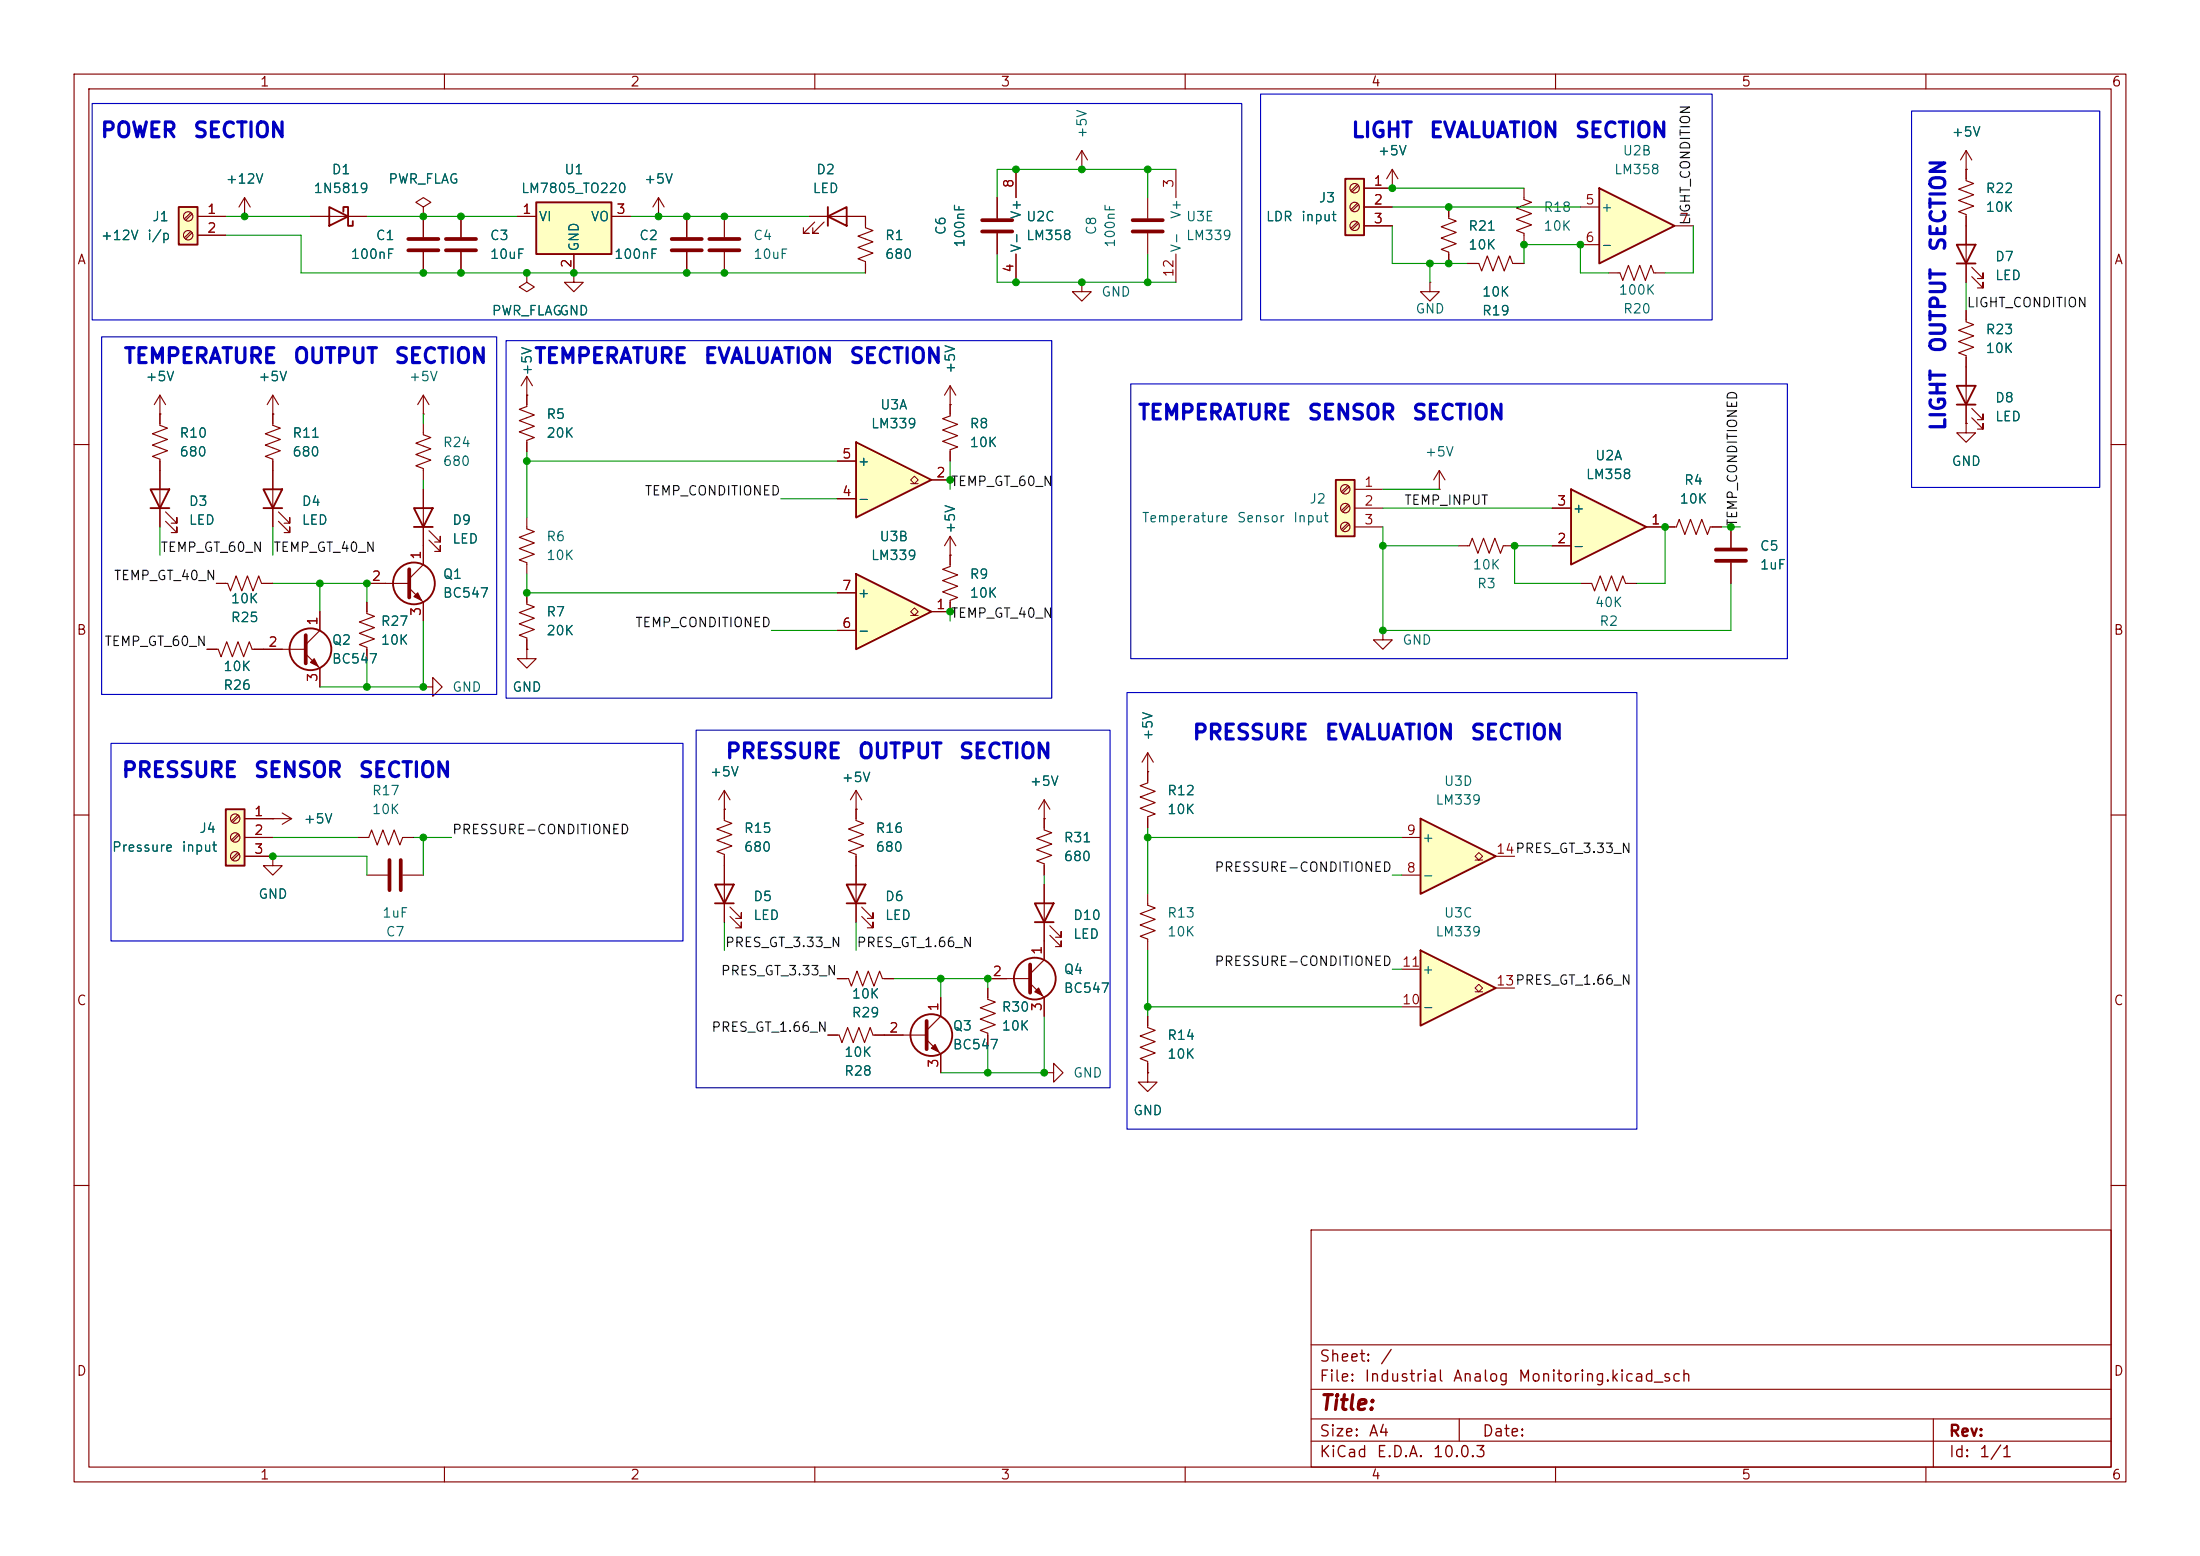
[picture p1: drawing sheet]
<svg xmlns="http://www.w3.org/2000/svg" width="297mm" height="210mm" viewBox="0 0 297 210" stroke-linecap="round" stroke-linejoin="round" font-family="sans-serif">
<g fill="none" stroke="#840000" stroke-width=".15">
<path d="M10 10h277v190h-277zM12 12h273v186h-273zM60 10v2M110 10v2M160 10v2M210 10v2M260 10v2M10 60h2M285 60h2M27.9 87.6h1.6l.3 1 .8-2 .8 2 .7-2 .8 2 .8-2 .3 1h1.6M10 110h2M36.8 115.6v1.2h1.3l-1.3 1.3-1.2-1.3h1.2"/>
<path d="M36.8 115.6h.1M285 110h2M10 160h2M177 166h108v32h-108zM285 160h2M60 198v2M110 198v2M160 198v2M177 194.5h108M177 191.5h108M177 187.5h108M177 181.5h108"/>
<path d="M197 191.5v3M210 198v2M260 198v2M261 191.5v6.5"/>
</g>
<path d="M30.5 109.2h2.5v7.6h-2.5z" fill="#ffffc2"/>
<g fill="none" stroke="#840000" stroke-width=".25">
<path d="M264.2 52.1h2.5l-1.3 2.5zM264.2 54.6h2.5M30.5 109.2h2.5v7.6h-2.5zM139.7 121.9h2.5l-1.2 2.6zM139.7 124.5h2.5"/>
<circle cx="125.7" cy="139.7" r="2.82"/>
<circle cx="139.7" cy="132.1" r="2.82"/>
</g>
<g fill="none" stroke="#840000" stroke-width=".15">
<path d="M137.2 22.9v3.8M137.2 34.3v3.8M146 38.1v1.3h1.3l-1.3 1.2-1.2-1.2h1.2M146 38.1h.1M154.9 26.7v2.8M154.9 31.5v2.8M193 38.1v1.3h1.3l-1.3 1.2-1.2-1.2h1.2M193 38.1h.1M195.6 27.9v1.6l1 .3-2 .8 2 .8-2 .7 2 .8-2 .8 1 .3v1.6M198.1 35.6h1.5l.4 1 .8-2.1 .7 2.1 .8-2.1 .8 2.1 .7-2.1 .4 1.1h1.5M265.4 22.9h.1M265.4 20.3l-.7 1.3"/>
<path d="M265.4 20.3l.8 1.3M265.4 20.3v2.6M265.4 57.2v1.2h1.3l-1.3 1.3-1.2-1.3h1.2M265.4 57.2h.1M265.4 41.9v1.5l1 .4-2 .8 2 .7-2 .8 2 .8-2 .7 1 .4v9.2M266.2 56.4l1.5 1.5v-.7v.7h-.7M266.2 55.1l1.5 1.5v-.7v.7h-.7M194.3 66h.1M194.3 63.5l-.8 1.3M194.3 63.5l.8 1.3M194.3 63.5v2.5M32.1 110l-.9 .8"/>
<path d="M32.1 112.5l-.9 .9M32.1 115.1l-.9 .8M32.3 110.2l-.9 .8M32.3 112.7l-.9 .8M32.3 115.2l-.9 .9M33 110.5h6.4M33 113h3.8M33 115.6h3.8M36.8 110.5h.1M38.1 109.7l1.3 .8M39.4 110.5l-1.3 .8M141 110.5h.1"/>
<path d="M141 119.4v10.1l-1.9 1.9M141 108v2.5M141 108l-.8 1.2M141 108l.7 1.2M154.9 104.1h.1M154.9 101.6v4.1l-1 .3 2.1 .8-2.1 .8 2.1 .7-2.1 .8 2.1 .8-1.1 .3v1.6M154.9 101.6l-.7 1.3M154.9 101.6l.8 1.3M111.8 139.7h1.5l.4 1 .7-2 .8 2 .8-2 .7 2 .8-2 .4 1h7.2M113 132.1h1.6l.3 1 .8-2 .8 2 .7-2 .8 2 .7-2 .4 1h1.5M127 134.6v2.6l-1.9 1.9M133.3 133.4v1.5l1.1 .4-2.1 .7 2.1 .8-2.1 .7 2.1 .8-2.1 .8 1 .3v1.6"/>
<path d="M133.3 132.1h5.8M139.1 132.7l1.9 1.9v2.6M141.7 126.2l1.6 1.6v-.8v.8h-.8M141.7 125l1.6 1.5v-.8v.8h-.8M125.1 140.3l1.9 1.9v2.6M141 144.8h1.2v-1.3l1.3 1.3-1.3 1.3v-1.3M141 144.8h.1"/>
<circle cx="31.7" cy="113" r=".63"/>
<circle cx="31.7" cy="110.5" r=".63"/>
<circle cx="31.7" cy="115.6" r=".63"/>
</g>
<path d="M152.9 31.2h4.1M152.9 29.7h4.1M125.1 137.8v3.8M139.1 130.2v3.8" fill="none" stroke="#840000" stroke-width=".51"/>
<g fill="#840000" stroke="#840000" stroke-width=".15">
<path d="M139.7 133.9l.5-.5 .5 1z"/>
<path d="M125.7 141.5l.5-.5 .5 1z"/>
</g>
<path d="M215.9 25.4l10.2 5.1-10.2 5.1z" fill="#ffffc2"/>
<path d="M215.9 25.4l10.2 5.1-10.2 5.1z" fill="none" stroke="#840000" stroke-width=".25"/>
<path d="M205.7 25.4v1.5l1.1 .4-2.1 .8 2.1 .7-2.1 .8 2.1 .8-2.1 .7 1 .4v1.5M213.4 27.9h2.5M213.4 33h2.5M226.1 30.5h2.5M97.8 109.2v1.5l1 .4-2 .8 2 .7-2 .8 2 .8-2 .7 1 .4v1.5M141 110.5v1.5l1 .4-2 .8 2 .7-2 .8 2 .7-2 .8 1 .4v1.5" fill="none" stroke="#840000" stroke-width=".15"/>
<path d="M115.6 77.5l10.1 5.1-10.1 5z" fill="#ffffc2"/>
<g fill="none" stroke="#840000" stroke-width=".25">
<path d="M264.2 33h2.5l-1.3 2.6zM264.2 35.6h2.5M115.6 77.5l10.1 5.1-10.1 5zM114.3 119.4h2.5l-1.2 2.5zM114.3 121.9h2.5"/>
<circle cx="55.9" cy="78.7" r="2.82"/>
</g>
<path d="M122.9 83.1h.5l-.5-.5 .5-.6 .6 .6-.6 .5h.6" fill="none" stroke="#840000" stroke-width=".14"/>
<g fill="none" stroke="#840000" stroke-width=".15">
<path d="M217.2 36.8h1.5l.4 1 .7-2 .8 2 .8-2 .7 2 .8-2 .4 1h1.5M265.4 22.9v1.5l1 .4-2 .7 2 .8-2 .8 2 .7-2 .8 1 .4v9.1M266.2 37.3l1.5 1.6v-.8v.8h-.7M266.2 36.1l1.5 1.5v-.8v.8h-.7M49.5 78.7h5.7M55.2 79.4l1.9 1.9v2.5M57.1 73.7v2.5l-1.9 1.9M113 85.1h2.6M113 80h2.6M125.7 82.6h2.6M115.6 116.8v7.7M116.3 123.7l1.6 1.5v-.7v.7h-.8"/>
<path d="M116.3 122.4l1.6 1.6v-.8v.8h-.8"/>
</g>
<path d="M55.2 76.8v3.8" fill="none" stroke="#840000" stroke-width=".51"/>
<path d="M55.9 80.5l.5-.5 .5 1z" fill="#840000" stroke="#840000" stroke-width=".15"/>
<path d="M72.4 27.3h10.1v7h-10.1z" fill="#ffffc2"/>
<path d="M72.4 27.3h10.1v7h-10.1zM20.3 66h2.6l-1.3 2.6zM20.3 68.6h2.6M35.6 66h2.5l-1.3 2.6zM35.6 68.6h2.5M96.5 119.4h2.6l-1.3 2.5zM96.5 121.9h2.6" fill="none" stroke="#840000" stroke-width=".25"/>
<g fill="none" stroke="#840000" stroke-width=".15">
<path d="M69.8 29.2h2.6M71.1 36.8v1.3l-1 .6 1 .7 1-.7-1-.6M71.1 36.8h.1M77.5 34.3v2.5M82.5 29.2h2.6M116.8 29.2v1.5l1.1 .4-2.1 .8 2.1 .7-2.1 .8 2.1 .8-2.1 .7 1 .4v1.5M134.6 26.7v2.8M134.6 31.5v2.8M188 25.4h.1M188 22.9l-.8 1.2M188 22.9l.7 1.2M188 22.9v2.5"/>
<path d="M21.6 55.9v1.5l1 .4-2 .7 2 .8-2 .8 2 .7-2 .8 1 .4v9.1M36.8 55.9h.1M36.8 53.3v2.6M36.8 53.3l-.7 1.3M36.8 53.3l.8 1.3M71.1 50.8v4.1l-1 .3 2 .8-2 .8 2 .7-2 .8 2 .8-1 .3v1.6M71.1 53.3h.1M71.1 50.8l-.7 1.3M71.1 50.8l.8 1.3M22.4 70.4l1.5 1.5v-.8v.8h-.8M22.4 69.1l1.5 1.5v-.7v.7h-.8M36.8 63.5v7.6"/>
<path d="M37.6 70.4l1.5 1.5v-.8v.8h-.7M37.6 69.1l1.5 1.5v-.7v.7h-.7M97.8 116.8v7.7M115.6 109.2h.1M115.6 106.7v4l1 .4-2 .8 2 .7-2 .8 2 .8-2 .7 1 .4v1.5M115.6 106.7l-.8 1.3M115.6 106.7l.7 1.3M98.6 123.7l1.5 1.5v-.7v.7h-.8M98.6 122.4l1.5 1.6v-.8v.8h-.8"/>
</g>
<path d="M132.6 31.2h4.1M132.6 29.7h4.1" fill="none" stroke="#840000" stroke-width=".51"/>
<path d="M181.6 24.1h2.5v7.7h-2.5z" fill="#ffffc2"/>
<path d="M181.6 24.1h2.5v7.7h-2.5z" fill="none" stroke="#840000" stroke-width=".25"/>
<g fill="none" stroke="#840000" stroke-width=".15">
<path d="M183.2 24.9l-.8 .8M183.2 27.4l-.8 .9M183.2 30l-.8 .8M183.4 25.1l-.9 .8M183.4 27.6l-.9 .8M183.4 30.1l-.9 .9M184.1 25.4h3.9M184.1 27.9h3.9M184.1 30.5h3.9M21.6 55.9h.1M21.6 53.3l-.8 1.3M21.6 53.3l.8 1.3"/>
<path d="M21.6 53.3v2.6M36.8 55.9v1.5l1 .4-2 .7 2 .8-2 .8 2 .7-2 .8 1 .4v1.5M57.1 55.9h.1M57.1 57.2v1.5l1.1 .4-2.1 .7 2.1 .8-2.1 .7 2.1 .8-2.1 .8 1 .3v1.6M57.1 53.3l-.7 1.3M57.1 53.3l.8 1.3M57.1 53.3v2.6M196.8 73.7h1.6l.4-1.1 .7 2.1 .8-2.1 .7 2.1 .8-2.1 .8 2.1 .3-1h1.6M213.4 78.7h1.5l.4 1.1 .7-2.1 .8 2.1 .8-2.1 .7 2.1 .8-2.1 .4 1h1.5M71.1 80v1.5l1 .4-2 .8 2 .7-2 .8 2 .8-2 .7 1 .4v1.5"/>
<circle cx="182.9" cy="25.4" r=".63"/>
<circle cx="182.9" cy="30.5" r=".63"/>
<circle cx="182.9" cy="27.9" r=".63"/>
</g>
<path d="M180.3 64.8h2.6v7.6h-2.6z" fill="#ffffc2"/>
<path d="M180.3 64.8h2.6v7.6h-2.6z" fill="none" stroke="#840000" stroke-width=".25"/>
<g fill="none" stroke="#840000" stroke-width=".15">
<path d="M71.1 69.9v1.5l1 .4-2 .7 2 .8-2 .7 2 .8-2 .8 1 .3v1.6M182 65.5l-.9 .9M182 68.1l-.9 .8M182 70.6l-.9 .9M182.1 65.7l-.8 .8M182.1 68.2l-.8 .9M182.1 70.8l-.8 .8M182.9 66h3.8M182.9 68.6h3.8M182.9 71.1h3.8M224.8 71.1h1.5l.4-1 .8 2 .7-2 .8 2 .7-2 .8 2 .4-1h1.5"/>
<circle cx="181.6" cy="66" r=".63"/>
<circle cx="181.6" cy="71.1" r=".63"/>
<circle cx="181.6" cy="68.6" r=".63"/>
</g>
<path d="M212.1 66l10.1 5.1-10.1 5.1z" fill="#ffffc2"/>
<path d="M55.9 68.6h2.5l-1.3 2.5zM55.9 71.1h2.5M212.1 66l10.1 5.1-10.1 5.1z" fill="none" stroke="#840000" stroke-width=".25"/>
<path d="M57.1 66v7.7M57.9 72.9l1.5 1.5v-.7v.7h-.7M57.9 71.6l1.5 1.6v-.8v.8h-.7M209.5 73.7h2.6M209.5 68.6h2.6M222.2 71.1h2.6M233.7 71.1v2.8M233.7 75.9v2.8M49.5 81.3v1.5l1 .4-2 .7 2 .8-2 .8 2 .7-2 .8 1 .4v1.5" fill="none" stroke="#840000" stroke-width=".15"/>
<path d="M231.6 74.2h4.1M231.6 75.7h4.1" fill="none" stroke="#840000" stroke-width=".51"/>
<path d="M115.6 59.7l10.1 5.1-10.1 5.1z" fill="#ffffc2"/>
<path d="M115.6 59.7l10.1 5.1-10.1 5.1z" fill="none" stroke="#840000" stroke-width=".25"/>
<path d="M122.9 65.3h.5l-.5-.5 .5-.5 .6 .5-.6 .5h.6" fill="none" stroke="#840000" stroke-width=".14"/>
<g fill="none" stroke="#840000" stroke-width=".15">
<path d="M77.5 36.8v1.3h1.2l-1.2 1.3-1.3-1.3h1.3M77.5 36.8h.1M128.3 54.6h.1M128.3 52.1v4l-1 .4 2 .8-2 .7 2 .8-2 .8 2 .7-1 .4v1.5M128.3 52.1l-.8 1.2M128.3 52.1l.7 1.2M113 67.3h2.6M113 62.2h2.6M125.7 64.8h2.6M128.3 74.9h.1M128.3 72.4v4.1l-1 .3 2 .8-2 .8 2 .7-2 .8 2 .7-1 .4v1.6M128.3 72.4l-.8 1.3"/>
<path d="M128.3 72.4l.7 1.3M186.7 85.1v1.3h1.3l-1.3 1.2-1.3-1.2h1.3M186.7 85.1h.1"/>
</g>
<path d="M24.1 27.9h2.6v5.1h-2.6z" fill="#ffffc2"/>
<path d="M24.1 27.9h2.6v5.1h-2.6zM44.4 27.9l2.6 1.3-2.6 1.3zM46.4 28.6v-.7h.6v2.6h.6v-.7" fill="none" stroke="#840000" stroke-width=".25"/>
<g fill="none" stroke="#840000" stroke-width=".15">
<path d="M25.8 28.7l-.9 .8M25.8 31.2l-.9 .9M25.9 28.9l-.8 .8M25.9 31.4l-.8 .9M26.7 29.2h3.8M26.7 31.8h3.8M33 29.2h.1M33 26.7l-.7 1.2M33 26.7l.8 1.2M33 26.7v2.5M41.9 29.2h7.6M57.1 29.2v2.8"/>
<path d="M57.1 34v2.8M97.8 29.2v2.8M97.8 34v2.8M146 22.9h.1M146 20.3l-.7 1.3M146 20.3l.8 1.3M146 20.3v2.6"/>
<circle cx="25.4" cy="29.2" r=".63"/>
<circle cx="25.4" cy="31.7" r=".63"/>
</g>
<path d="M55.1 32.3h4.1M55.1 33.8h4.1M95.8 32.3h4M95.8 33.8h4" fill="none" stroke="#840000" stroke-width=".51"/>
<path d="M191.8 128.3l10.1 5.1-10.1 5z" fill="#ffffc2"/>
<path d="M191.8 128.3l10.1 5.1-10.1 5z" fill="none" stroke="#840000" stroke-width=".25"/>
<path d="M199.1 133.9h.5l-.5-.5 .5-.6 .6 .6-.6 .5h.6" fill="none" stroke="#840000" stroke-width=".14"/>
<path d="M189.2 135.9h2.6M189.2 130.8h2.6M201.9 133.4h2.6" fill="none" stroke="#840000" stroke-width=".15"/>
<path d="M191.8 110.5l10.1 5.1-10.1 5.1z" fill="#ffffc2"/>
<g fill="none" stroke="#840000" stroke-width=".25">
<path d="M111.8 29.2l2.5-1.3v2.6zM111.8 27.9v2.6M191.8 110.5l10.1 5.1-10.1 5.1z"/>
<circle cx="41.9" cy="87.6" r="2.82"/>
</g>
<path d="M199.1 116.1h.5l-.5-.5 .5-.5 .6 .5-.6 .5h.6" fill="none" stroke="#840000" stroke-width=".14"/>
<g fill="none" stroke="#840000" stroke-width=".15">
<path d="M26.7 29.2h3.8M26.7 31.8h3.8M33 29.2h.1M41.9 29.2h2.5M47 29.2h2.5M57.1 27.9l1.1-.6-1.1-.6-1 .6 1 .6v1.3M57.1 29.2h.1M57.1 29.2v2.8M57.1 34v2.8M62.2 29.2v2.8M62.2 34v2.8M69.8 29.2h2.6"/>
<path d="M71.1 36.8h.1M77.5 36.8h.1M77.5 34.3v2.5M82.5 29.2h2.6M88.9 29.2h.1M88.9 26.7l-.8 1.2M88.9 26.7l.8 1.2M88.9 26.7v2.5M92.7 29.2v2.8M92.7 34v2.8M109.2 29.2h7.6v1.3M110 30l-1.5 1.5h.7h-.7v-.8"/>
<path d="M111.3 30l-1.6 1.5h.8h-.8v-.8M116.8 35.6v1.2M134.6 26.7v2.8M134.6 31.5v2.8M137.2 22.9v3.8M137.2 34.3v3.8M158.7 22.9v3.8M158.7 34.3v3.8M184.1 25.4h3.9M184.1 27.9h3.9M184.1 30.5h3.9M188 25.4h.1"/>
<path d="M195.6 27.9v1.3M195.6 34.3v1.3M198.1 35.6h1.3M204.5 35.6h1.2M265.4 22.9h.1M265.4 22.9v1.2M265.4 29.2v3.8M265.4 35.6v2.5M21.6 55.9h.1M21.6 55.9v1.3M36.8 55.9h.1M36.8 55.9v1.3"/>
<path d="M71.1 53.3h.1M71.1 53.3v1.3M71.1 59.7v1.3M128.3 54.6h.1M128.3 54.6v1.3M265.4 57.2h.1M265.4 41.9v1.3M265.4 48.3v3.8M265.4 54.6v2.6M21.6 62.2v3.8M21.6 68.6v2.5M29.2 78.7h1.5l.4 1.1 .8-2.1 .7 2.1 .8-2.1 .8 2.1 .7-2.1 .4 1h1.5"/>
<path d="M36.8 62.2v3.8M36.8 68.6v2.5M49.5 78.7h2.6M57.1 66v2.6M57.1 71.1v5.1M113 67.3h2.6M113 62.2h2.6M125.7 64.8h2.6M128.3 74.9h.1M128.3 61v1.2M128.3 74.9v1.3M209.5 73.7h2.6"/>
<path d="M209.5 68.6h2.6M222.2 71.1h3.9M231.1 71.1h1.3M233.7 71.1v2.8M233.7 75.9v2.8M27.9 87.6h1.3M34.3 87.6h7M41.3 88.3l1.9 1.9v2.5M43.2 82.6v2.5l-1.9 1.9M49.5 81.3v1.3M49.5 87.6v1.3M57.1 92.7h1.3v-1.3l1.3 1.3-1.3 1.3v-1.3"/>
<path d="M57.1 92.7h.1M57.1 81.3v2.5M71.1 87.6v1.3h1.3l-1.3 1.3-1.3-1.3h1.3M71.1 87.6h.1M71.1 80v1.3M71.1 86.4v1.2M113 85.1h2.6M113 80h2.6M128.3 81.3v1.3h-2.6M33 113h3.8M33 115.6h3.8M33 110.5h3.8"/>
<path d="M36.8 115.6h.1M36.8 110.5h.1M48.3 113h1.5l.4-1 .7 2 .8-2 .8 2 .7-2 .8 2 .4-1h1.5M49.5 118.1h2.8M54.4 118.1h2.7M97.8 109.2h.1M97.8 106.7l-.8 1.3M97.8 106.7l.8 1.3M97.8 106.7v3.8M97.8 115.6v3.8M115.6 109.2h.1M115.6 109.2v1.3"/>
<path d="M115.6 115.6v3.8M141 110.5h.1M141 110.5v1.3M141 116.8v1.3M141 119.4v2.5M154.9 104.1h.1M154.9 104.1v1.3M154.9 110.5v1.3M189.2 118.1h2.6M189.2 113h2.6M201.9 115.6h2.6M97.8 121.9v2.6"/>
<path d="M111.8 139.7h1.2M113 132.1h1.3M115.6 121.9v2.6M118.1 139.7h3.8M119.4 132.1h1.2M127 134.6v2.6M133.3 132.1h2.6M133.3 133.4v1.2M133.3 139.7v1.3M141 124.5v5M141 134.6v2.6M154.9 120.7v1.5l1.1 .4-2.1 .7 2.1 .8-2.1 .7 2.1 .8-2.1 .8 1 .3v1.6"/>
<path d="M154.9 137.2v1.5l1.1 .4-2.1 .7 2.1 .8-2.1 .8 2.1 .7-2.1 .8 1 .4v1.5M127 142.2v2.6M154.9 144.8v1.3h1.3l-1.3 1.2-1.2-1.2h1.2M154.9 144.8h.1"/>
</g>
<path d="M60.2 32.3h4.1M60.2 33.8h4.1M90.7 32.3h4M90.7 33.8h4M41.3 85.7v3.8M52.6 116.1v4M54.1 116.1v4" fill="none" stroke="#840000" stroke-width=".51"/>
<path d="M41.9 89.4l.5-.5 .5 1z" fill="#840000" stroke="#840000" stroke-width=".15"/>
<g fill="none" stroke="#009600" stroke-width=".15">
<path d="M30.5 31.8h10.1v5h76.2M30.5 29.2h11.4M49.5 29.2h20.3M85.1 29.2h24.1M134.6 34.3v3.8h24.1M154.9 22.9v3.8M154.9 34.3v3.8M158.7 22.9h-24.1v3.8M188 30.5v5.1h10.1M188 27.9h25.4M188 25.4h17.7M193 35.6v2.5"/>
<path d="M205.7 35.6v-2.6h7.7v3.8h3.8M228.6 30.5v6.3h-3.8M265.4 38.1v3.8M57.1 55.9v1.3M21.6 71.1v3.8M36.8 78.7h12.7v2.6M36.8 71.1v3.8M43.2 78.7v3.9M57.1 64.8v1.2M71.1 61v8.9M71.1 77.5v2.5h41.9M71.1 62.2h41.9"/>
<path d="M105.4 67.3h7.6M128.3 62.2v3.8M186.7 66h7.6M186.7 68.6h22.8M186.7 73.7h10.1M186.7 71.1v14h47v-6.4M209.5 73.7h-5v5h8.9M224.8 71.1v7.6h-3.8M232.4 71.1h2.5M49.5 88.9v3.8M57.1 83.8v8.9h-13.9M104.1 85.1h8.9"/>
<path d="M128.3 82.6v1.2M36.8 113h11.5M36.8 115.6h12.7v2.5M55.9 113h5.1M57.1 113v5.1M141 118.1v1.3M154.9 111.8v8.9M154.9 113h34.3M188 118.1h1.2M97.8 124.5v3.8M115.6 124.5v3.8M120.6 132.1h12.7v1.3"/>
<path d="M127 132.1v2.5M141 137.2v7.6h-14M154.9 128.3v8.9M154.9 135.9h34.3M188 130.8h1.2M133.3 141v3.8"/>
</g>
<path d="M12.4 14h155.2v29.2h-155.2zM170.2 12.7h60.9v30.5h-60.9zM258.1 15h25.4v50.8h-25.4zM13.7 45.5h53.4v48.2h-53.4zM68.3 46h73.7v48.2h-73.7zM152.7 51.8h88.6v37.1h-88.6zM94 98.6h55.9v48.2h-55.9zM152.1 93.5h68.9v58.9h-68.9zM15 100.3h77.2v26.7h-77.2z" fill="none" stroke="#0000c2" stroke-width=".15"/>
<g fill="#009600" stroke="#009600" stroke-width=".14">
<circle cx="205.7" cy="33" r=".46"/>
<circle cx="195.6" cy="27.9" r=".46"/>
<circle cx="195.6" cy="35.6" r=".46"/>
<circle cx="224.8" cy="71.1" r=".46"/>
<circle cx="213.4" cy="33" r=".46"/>
<circle cx="233.7" cy="71.1" r=".46"/>
<circle cx="193" cy="35.6" r=".46"/>
<circle cx="186.7" cy="85.1" r=".46"/>
<circle cx="186.7" cy="73.7" r=".46"/>
<circle cx="154.9" cy="22.9" r=".46"/>
<circle cx="154.9" cy="38.1" r=".46"/>
<circle cx="204.5" cy="73.7" r=".46"/>
<circle cx="188" cy="25.4" r=".46"/>
<circle cx="154.9" cy="113" r=".46"/>
<circle cx="154.9" cy="135.9" r=".46"/>
<circle cx="133.3" cy="144.8" r=".46"/>
<circle cx="141" cy="144.8" r=".46"/>
<circle cx="127" cy="132.1" r=".46"/>
<circle cx="133.3" cy="132.1" r=".46"/>
<circle cx="146" cy="38.1" r=".46"/>
<circle cx="137.2" cy="22.9" r=".46"/>
<circle cx="146" cy="22.9" r=".46"/>
<circle cx="71.1" cy="62.2" r=".46"/>
<circle cx="71.1" cy="36.8" r=".46"/>
<circle cx="77.5" cy="36.8" r=".46"/>
<circle cx="71.1" cy="80" r=".46"/>
<circle cx="97.8" cy="36.8" r=".46"/>
<circle cx="92.7" cy="36.8" r=".46"/>
<circle cx="57.1" cy="92.7" r=".46"/>
<circle cx="49.5" cy="92.7" r=".46"/>
<circle cx="43.2" cy="78.7" r=".46"/>
<circle cx="33" cy="29.2" r=".46"/>
<circle cx="137.2" cy="38.1" r=".46"/>
<circle cx="128.3" cy="64.8" r=".46"/>
<circle cx="128.3" cy="82.6" r=".46"/>
<circle cx="92.7" cy="29.2" r=".46"/>
<circle cx="88.9" cy="29.2" r=".46"/>
<circle cx="62.2" cy="36.8" r=".46"/>
<circle cx="57.1" cy="36.8" r=".46"/>
<circle cx="57.1" cy="29.2" r=".46"/>
<circle cx="62.2" cy="29.2" r=".46"/>
<circle cx="97.8" cy="29.2" r=".46"/>
<circle cx="49.5" cy="78.7" r=".46"/>
<circle cx="57.1" cy="113" r=".46"/>
<circle cx="36.8" cy="115.6" r=".46"/>
</g>
<g font-size="2" fill="#0000c2">
<text x="13.5" y="19.1">POWER</text>
<text x="26" y="19.1">SECTION</text>
<text x="182.3" y="19.1">LIGHT</text>
<text x="192.8" y="19.1">EVALUATION</text>
<text x="212.5" y="19.1">SECTION</text>
<text x="263.1" y="34.1" transform="rotate(-90 263.1 34.1)">SECTION</text>
<text x="263.1" y="47.8" transform="rotate(-90 263.1 47.8)">OUTPUT</text>
<text x="16.6" y="49.5">TEMPERATURE</text>
<text x="39.5" y="49.5">OUTPUT</text>
<text x="53.1" y="49.5">SECTION</text>
<text x="72" y="49.5">TEMPERATURE</text>
<text x="94.9" y="49.5">EVALUATION</text>
<text x="114.5" y="49.5">SECTION</text>
<text x="153.5" y="57.2">TEMPERATURE</text>
<text x="176.4" y="57.2">SENSOR</text>
<text x="190.5" y="57.2">SECTION</text>
<text x="263.1" y="58.3" transform="rotate(-90 263.1 58.3)">LIGHT</text>
<text x="160.9" y="100.3">PRESSURE</text>
<text x="178.7" y="100.3">EVALUATION</text>
<text x="198.4" y="100.3">SECTION</text>
<text x="16.3" y="105.4">PRESSURE</text>
<text x="34.2" y="105.4">SENSOR</text>
<text x="48.3" y="105.4">SECTION</text>
<text x="97.8" y="102.9">PRESSURE</text>
<text x="115.7" y="102.9">OUTPUT</text>
<text x="129.3" y="102.9">SECTION</text>
</g>
<text font-size="2" fill="#840000" x="178" y="190.8">Title:</text>
<g font-size="1.5" fill="#840000">
<text x="178" y="184.2">Sheet:</text>
<text x="186.2" y="184.2">/</text>
<text x="178" y="186.9">File:</text>
<text x="184.1" y="186.9">Industrial</text>
<text x="196" y="186.9">Analog</text>
<text x="204.8" y="186.9">Monitoring.kicad_sch</text>
<text x="178" y="197.1">KiCad</text>
<text x="178" y="194.3">Size:</text>
<text x="184.7" y="194.3">A4</text>
<text x="185.7" y="197.1">E.D.A.</text>
<text x="193.3" y="197.1">10.0.3</text>
<text x="200" y="194.3">Date:</text>
<text x="263" y="194.3">Rev:</text>
<text x="263" y="197.1">Id:</text>
<text x="267.1" y="197.1">1/1</text>
</g>
<g font-size="1.3" fill="#840000">
<text x="35" y="12">1</text>
<text x="85" y="12">2</text>
<text x="135" y="12">3</text>
<text x="185" y="12">4</text>
<text x="235" y="12">5</text>
<text x="285" y="12">6</text>
<text x="10.3" y="36">A</text>
<text x="285.3" y="36">A</text>
<text x="10.3" y="86">B</text>
<text x="285.3" y="86">B</text>
<text x="10.3" y="136">C</text>
<text x="285.3" y="136">C</text>
<text x="10.3" y="186">D</text>
<text x="285.3" y="186">D</text>
<text x="35" y="200">1</text>
<text x="85" y="200">2</text>
<text x="135" y="200">3</text>
<text x="185" y="200">4</text>
<text x="235" y="200">5</text>
<text x="285" y="200">6</text>
</g>
<g font-size="1.3" fill="#006464">
<text x="44.7" y="23.8">D1</text>
<text x="76.1" y="23.8">U1</text>
<text x="110.1" y="23.8">D2</text>
<text x="147" y="18.8" transform="rotate(-90 147 18.8)">+5V</text>
<text x="185.9" y="21.3">+5V</text>
<text x="217.8" y="23.8">LM358</text>
<text x="219" y="21.3">U2B</text>
<text x="263.4" y="18.8">+5V</text>
<text x="30.4" y="25.1">+12V</text>
<text x="42.2" y="26.4">1N5819</text>
<text x="52.3" y="25.1">PWR_FLAG</text>
<text x="70.3" y="26.4">LM7805_TO220</text>
<text x="86.9" y="25.1">+5V</text>
<text x="109.6" y="26.4">LED</text>
<text x="138.1" y="29.7" transform="rotate(-90 138.1 29.7)">V+</text>
<text x="159.7" y="29.7" transform="rotate(-90 159.7 29.7)">V+</text>
<text x="177.9" y="27.6">J3</text>
<text x="208.3" y="28.9">R18</text>
<text x="216" y="28.9">+</text>
<text x="268" y="26.4">R22</text>
<text x="268" y="28.9">10K</text>
<text x="13.5" y="32.7">+12V</text>
<text x="19.8" y="32.7">i/p</text>
<text x="20.5" y="30.2">J1</text>
<text x="47.3" y="35.3">100nF</text>
<text x="50.6" y="32.7">C1</text>
<text x="66" y="32.7">C3</text>
<text x="66" y="35.3">10uF</text>
<text x="72.6" y="30.2">VI</text>
<text x="78.4" y="34" transform="rotate(-90 78.4 34)">GND</text>
<text x="79.7" y="30.2">VO</text>
<text x="82.8" y="35.3">100nF</text>
<text x="86.2" y="32.7">C2</text>
<text x="101.6" y="32.7">C4</text>
<text x="101.6" y="35.3">10uF</text>
<text x="119.4" y="32.7">R1</text>
<text x="119.4" y="35.3">680</text>
<text x="128" y="31.8" transform="rotate(-90 128 31.8)">C6</text>
<text x="130.5" y="33.5" transform="rotate(-90 130.5 33.5)">100nF</text>
<text x="138.1" y="34.2" transform="rotate(-90 138.1 34.2)">V-</text>
<text x="138.4" y="30.2">U2C</text>
<text x="138.4" y="32.7">LM358</text>
<text x="148.3" y="31.8" transform="rotate(-90 148.3 31.8)">C8</text>
<text x="150.8" y="33.5" transform="rotate(-90 150.8 33.5)">100nF</text>
<text x="159.7" y="34.2" transform="rotate(-90 159.7 34.2)">V-</text>
<text x="160" y="30.2">U3E</text>
<text x="160" y="32.7">LM339</text>
<text x="170.8" y="30.2">LDR</text>
<text x="175.6" y="30.2">input</text>
<text x="198.1" y="31.5">R21</text>
<text x="198.1" y="34">10K</text>
<text x="208.3" y="31.5">10K</text>
<text x="216" y="34">-</text>
<text x="269.2" y="35.6">D7</text>
<text x="148.6" y="40.3">GND</text>
<text x="200" y="40.3">10K</text>
<text x="218.4" y="40.1">100K</text>
<text x="269.2" y="38.1">LED</text>
<text x="66.3" y="42.9">PWR_FLAGGND</text>
<text x="191" y="42.6">GND</text>
<text x="200" y="42.9">R19</text>
<text x="219" y="42.6">R20</text>
<text x="268" y="45.4">R23</text>
<text x="268" y="48">10K</text>
<text x="19.6" y="51.8">+5V</text>
<text x="34.8" y="51.8">+5V</text>
<text x="55.1" y="51.8">+5V</text>
<text x="72.1" y="50.8" transform="rotate(-90 72.1 50.8)">+5V</text>
<text x="129.2" y="50.5" transform="rotate(-90 129.2 50.5)">+5V</text>
<text x="24.1" y="59.4">R10</text>
<text x="39.4" y="59.4">R11</text>
<text x="73.7" y="56.9">R5</text>
<text x="73.7" y="59.4">20K</text>
<text x="117.5" y="58.1">LM339</text>
<text x="118.7" y="55.6">U3A</text>
<text x="130.8" y="58.1">R8</text>
<text x="269.2" y="54.6">D8</text>
<text x="269.2" y="57.2">LED</text>
<text x="24.1" y="61.9">680</text>
<text x="39.4" y="61.9">680</text>
<text x="59.7" y="63.2">680</text>
<text x="59.7" y="60.7">R24</text>
<text x="115.7" y="63.2">+</text>
<text x="130.8" y="60.7">10K</text>
<text x="192.3" y="61.9">+5V</text>
<text x="214" y="65">LM358</text>
<text x="215.3" y="62.4">U2A</text>
<text x="227.3" y="65.7">R4</text>
<text x="263.4" y="63.2">GND</text>
<text x="25.4" y="68.6">D3</text>
<text x="25.4" y="71.1">LED</text>
<text x="40.6" y="68.6">D4</text>
<text x="40.6" y="71.1">LED</text>
<text x="61" y="71.1">D9</text>
<text x="115.7" y="68.3">-</text>
<text x="154.1" y="70.8">Temperature</text>
<text x="166.9" y="70.8">Sensor</text>
<text x="174.5" y="70.8">Input</text>
<text x="176.7" y="68.3">J2</text>
<text x="212.2" y="69.6">+</text>
<text x="226.7" y="68.3">10K</text>
<text x="61" y="73.7">LED</text>
<text x="73.7" y="73.4">R6</text>
<text x="73.7" y="75.9">10K</text>
<text x="117.5" y="75.9">LM339</text>
<text x="118.6" y="73.4">U3B</text>
<text x="129.2" y="72.1" transform="rotate(-90 129.2 72.1)">+5V</text>
<text x="198.7" y="77.2">10K</text>
<text x="212.2" y="74.6">-</text>
<text x="237.5" y="74.6">C5</text>
<text x="237.5" y="77.2">1uF</text>
<text x="31.1" y="81.7">10K</text>
<text x="59.7" y="81">BC547</text>
<text x="59.7" y="78.4">Q1</text>
<text x="73.7" y="83.5">R7</text>
<text x="115.7" y="81">+</text>
<text x="130.8" y="78.4">R9</text>
<text x="130.8" y="81">10K</text>
<text x="199.3" y="79.7">R3</text>
<text x="215.2" y="82.3">40K</text>
<text x="31.1" y="84.3">R25</text>
<text x="44.7" y="89.9">BC547</text>
<text x="44.7" y="87.3">Q2</text>
<text x="51.3" y="84.8">R27</text>
<text x="51.3" y="87.3">10K</text>
<text x="73.7" y="86.1">20K</text>
<text x="115.7" y="86.1">-</text>
<text x="189.2" y="87.3">GND</text>
<text x="215.8" y="84.8">R2</text>
<text x="30.1" y="93.4">R26</text>
<text x="30.1" y="90.9">10K</text>
<text x="61" y="93.7">GND</text>
<text x="69.1" y="93.7">GND</text>
<text x="155.9" y="100.1" transform="rotate(-90 155.9 100.1)">+5V</text>
<text x="50.1" y="107.7">R17</text>
<text x="95.8" y="105.1">+5V</text>
<text x="113.5" y="105.9">+5V</text>
<text x="138.9" y="106.4">+5V</text>
<text x="157.5" y="107.7">R12</text>
<text x="194.8" y="106.4">U3D</text>
<text x="26.8" y="112.7">J4</text>
<text x="40.9" y="111.5">+5V</text>
<text x="50.1" y="110.2">10K</text>
<text x="100.3" y="112.7">R15</text>
<text x="118.1" y="112.7">R16</text>
<text x="157.5" y="110.2">10K</text>
<text x="193.7" y="108.9">LM339</text>
<text x="15" y="115.3">Pressure</text>
<text x="24.4" y="115.3">input</text>
<text x="100.3" y="115.3">680</text>
<text x="118.1" y="115.3">680</text>
<text x="143.5" y="116.5">680</text>
<text x="143.5" y="114">R31</text>
<text x="191.9" y="119.1">-</text>
<text x="191.9" y="114">+</text>
<text x="34.8" y="121.6">GND</text>
<text x="51.5" y="124.2">1uF</text>
<text x="101.6" y="121.9">D5</text>
<text x="101.6" y="124.5">LED</text>
<text x="119.4" y="121.9">D6</text>
<text x="119.4" y="124.5">LED</text>
<text x="144.8" y="124.5">D10</text>
<text x="157.5" y="124.2">R13</text>
<text x="194.8" y="124.2">U3C</text>
<text x="52" y="126.7">C7</text>
<text x="143.5" y="131.8">Q4</text>
<text x="144.8" y="127">LED</text>
<text x="157.5" y="126.7">10K</text>
<text x="191.9" y="131.8">+</text>
<text x="193.7" y="126.7">LM339</text>
<text x="114.9" y="137.6">R29</text>
<text x="114.9" y="135.1">10K</text>
<text x="135.1" y="136.9">R30</text>
<text x="143.5" y="134.3">BC547</text>
<text x="191.9" y="136.9">-</text>
<text x="113.9" y="143">10K</text>
<text x="128.5" y="141.9">BC547</text>
<text x="128.5" y="139.4">Q3</text>
<text x="135.1" y="139.4">10K</text>
<text x="157.5" y="140.7">R14</text>
<text x="157.5" y="143.2">10K</text>
<text x="113.9" y="145.5">R28</text>
<text x="144.8" y="145.8">GND</text>
<text x="152.9" y="150.8">GND</text>
</g>
<g font-size="1.3" fill="#a90000">
<text x="27.9" y="29.2">1</text>
<text x="70.4" y="29.2">1</text>
<text x="83.1" y="29.2">3</text>
<text x="137.1" y="25.5" transform="rotate(-90 137.1 25.5)">8</text>
<text x="158.7" y="25.5" transform="rotate(-90 158.7 25.5)">3</text>
<text x="185.3" y="25.4">1</text>
<text x="185.3" y="27.9">2</text>
<text x="213.9" y="27.9">5</text>
<text x="27.9" y="31.7">2</text>
<text x="185.3" y="30.5">3</text>
<text x="213.9" y="33">6</text>
<text x="226.6" y="30.5">7</text>
<text x="77.4" y="36.3" transform="rotate(-90 77.4 36.3)">2</text>
<text x="137.1" y="36.9" transform="rotate(-90 137.1 36.9)">4</text>
<text x="158.7" y="37.5" transform="rotate(-90 158.7 37.5)">12</text>
<text x="113.6" y="62.2">5</text>
<text x="126.3" y="64.7">2</text>
<text x="113.6" y="67.3">4</text>
<text x="184.1" y="66">1</text>
<text x="184.1" y="68.6">2</text>
<text x="184.1" y="71.1">3</text>
<text x="210.1" y="68.6">3</text>
<text x="222.8" y="71.1">1</text>
<text x="57.1" y="75.6" transform="rotate(-90 57.1 75.6)">1</text>
<text x="210.1" y="73.6">2</text>
<text x="50.1" y="78.7">2</text>
<text x="57.1" y="83.3" transform="rotate(-90 57.1 83.3)">3</text>
<text x="113.6" y="80">7</text>
<text x="126.3" y="82.5">1</text>
<text x="36.1" y="87.6">2</text>
<text x="43.2" y="84.5" transform="rotate(-90 43.2 84.5)">1</text>
<text x="113.6" y="85.1">6</text>
<text x="43.2" y="92.1" transform="rotate(-90 43.2 92.1)">3</text>
<text x="34.2" y="110.5">1</text>
<text x="34.2" y="113">2</text>
<text x="189.8" y="113">9</text>
<text x="34.2" y="115.5">3</text>
<text x="189.8" y="118.1">8</text>
<text x="201.9" y="115.5">14PRES_GT_3.33_N</text>
<text x="140.9" y="129" transform="rotate(-90 140.9 129)">1</text>
<text x="189.2" y="130.8">11</text>
<text x="127" y="136.6" transform="rotate(-90 127 136.6)">1</text>
<text x="133.9" y="132.1">2</text>
<text x="140.9" y="136.6" transform="rotate(-90 140.9 136.6)">3</text>
<text x="189.2" y="135.9">10</text>
<text x="201.9" y="133.3">13PRES_GT_1.66_N</text>
<text x="119.9" y="139.7">2</text>
<text x="127" y="144.2" transform="rotate(-90 127 144.2)">3</text>
</g>
<g font-size="1.3" fill="#0f0f0f">
<text x="228.5" y="30.5" transform="rotate(-90 228.5 30.5)">LIGHT_CONDITION</text>
<text x="265.4" y="41.8">LIGHT_CONDITION</text>
<text x="128.3" y="65.9">TEMP_GT_60_N</text>
<text x="86.9" y="67.2">TEMP_CONDITIONED</text>
<text x="189.5" y="68.5">TEMP_INPUT</text>
<text x="234.8" y="71.1" transform="rotate(-90 234.8 71.1)">TEMP_CONDITIONED</text>
<text x="21.6" y="74.8">TEMP_GT_60_N</text>
<text x="36.8" y="74.8">TEMP_GT_40_N</text>
<text x="15.3" y="78.6">TEMP_GT_40_N</text>
<text x="128.3" y="83.7">TEMP_GT_40_N</text>
<text x="14" y="87.5">TEMP_GT_60_N</text>
<text x="85.7" y="85">TEMP_CONDITIONED</text>
<text x="61" y="112.9">PRESSURE-CONDITIONED</text>
<text x="163.9" y="118">PRESSURE-CONDITIONED</text>
<text x="97.2" y="132">PRES_GT_3.33_N</text>
<text x="97.8" y="128.1">PRES_GT_3.33_N</text>
<text x="115.6" y="128.1">PRES_GT_1.66_N</text>
<text x="163.9" y="130.7">PRESSURE-CONDITIONED</text>
<text x="96" y="139.6">PRES_GT_1.66_N</text>
</g>
</svg>
